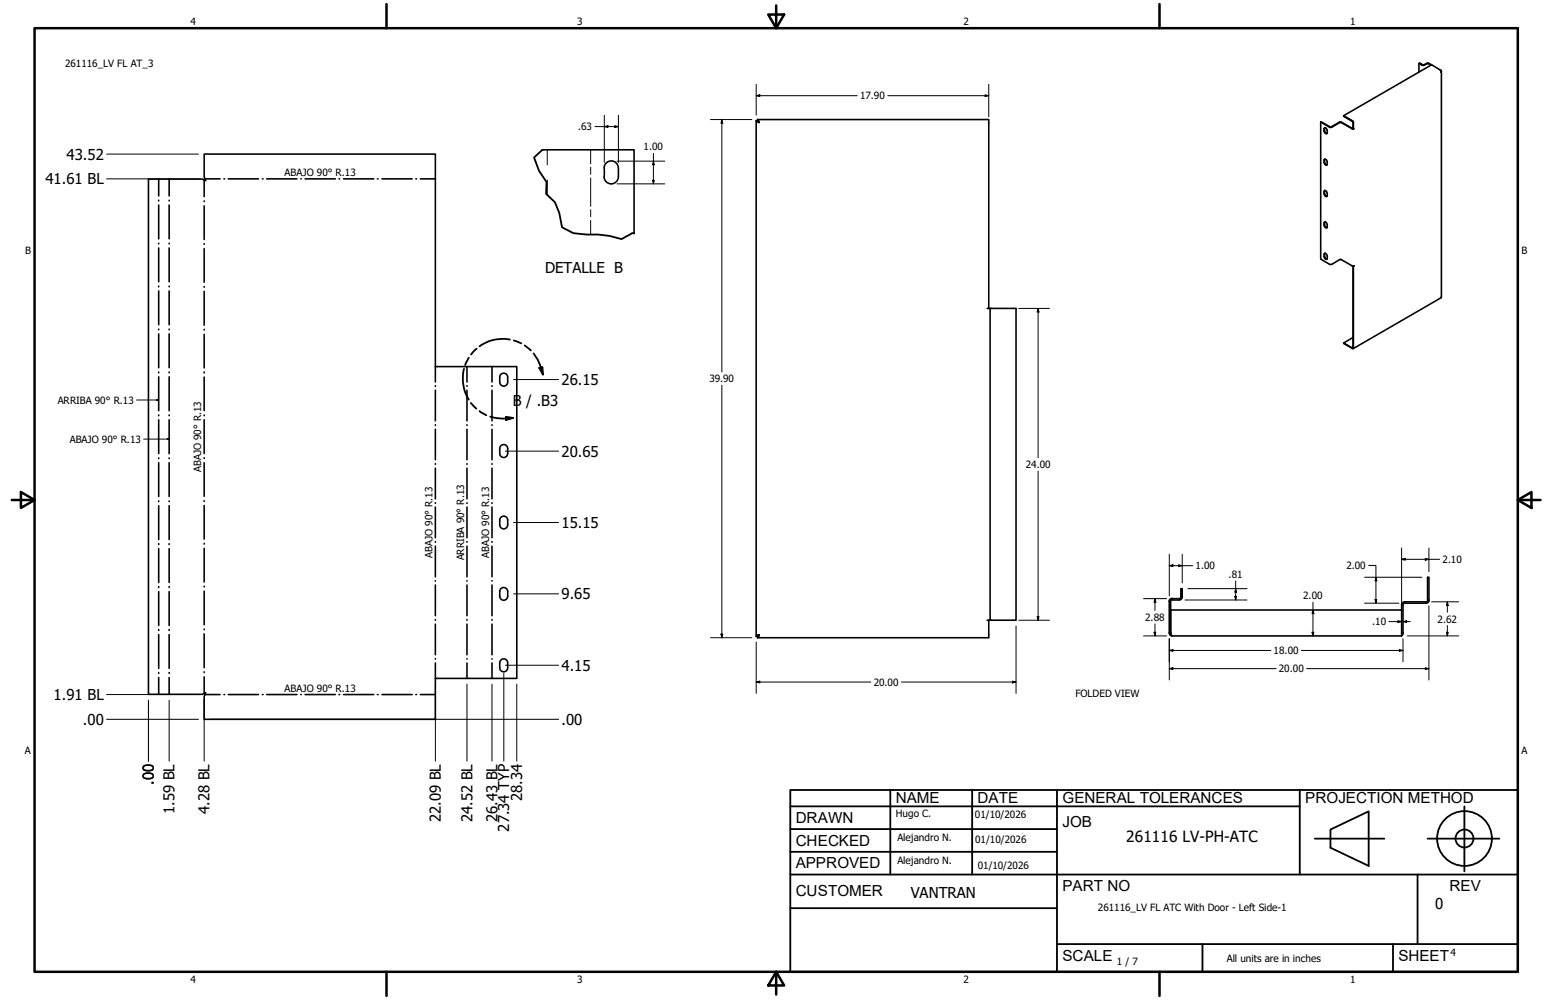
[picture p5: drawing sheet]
<svg xmlns="http://www.w3.org/2000/svg" width="432mm" height="279mm" viewBox="0 0 432 279" stroke-linecap="round" stroke-linejoin="round" font-family="sans-serif">
<!-- layer: GIGA_BendDown -->
<g fill="none" stroke="#000" stroke-width=".44">
<path d="M47.2 50v4.7M47.2 55.9v.2M47.2 57.3v9.4M57 50.2v4.7M57 56.1v.2M57 57.5v9.4M57.3 50h4.2M62.5 50h.2M63.8 50h8.4M73.3 50h.2M74.5 50h8.4M84 50h.1"/>
<path d="M85.2 50h8.5M94.7 50h.2M95.9 50h8.5M105.4 50h.2M106.7 50h8.4M116.1 50h.2M117.4 50h4.2M47.2 67.9v.2M47.2 69.3v9.4M47.2 79.9v.2M57 68.1v.2M57 69.5v9.4"/>
<path d="M47.2 81.3v9.4M47.2 91.9v.2M47.2 93.3v9.4M57 80.1v.2M57 81.4v9.5M57 92v.2M57 93.4v9.4M47.2 103.9v.2M47.2 105.3v9.4M47.2 116v.1M47.2 117.3v9.4M57 103.9v.3"/>
<path d="M57 105.3v9.4M57 116v.1M57 117.3v9.4M121.6 102.4v4.3M121.6 107.8v.1M121.6 109v8.6M121.6 118.7v.2M121.6 120v8.5M137.4 102.4v4.3M137.4 107.8v.1M137.4 109v8.6M137.4 118.7v.2"/>
<path d="M137.4 120v8.5M47.2 128v.1M47.2 129.3v9.4M47.2 140v.1M57 127.9v.2M57 129.3v9.4M57 139.9v.2M121.6 129.5v.2M121.6 130.8v8.6M137.4 129.5v.2M137.4 130.8v8.6M47.2 141.3v9.4"/>
<path d="M47.2 151.9v.2M47.2 153.3v9.5M57 141.2v9.4M57 151.8v.2M57 153.2v9.4M121.6 140.5v.2M121.6 141.7v8.5M121.6 151.3v.2M121.6 152.6v8.6M137.4 140.5v.2M137.4 141.7v8.5M137.4 151.3v.2"/>
<path d="M137.4 152.6v8.6M47.2 163.9v.2M47.2 165.3v9.5M47.2 175.9v.2M47.2 177.3v9.5M57 163.8v.2M57 165.2v9.4M57 175.8v.2M57 177.1v9.5M121.6 162.2v.2M121.6 163.4v8.6M121.6 173.1v.2"/>
<path d="M121.6 174.4v8.5M137.4 162.2v.2M137.4 163.4v8.6M137.4 173.1v.2M137.4 174.4v8.5M47.2 187.9v.3M47.2 189.3v4.7M57 187.7v.2M57 189.1v4.7M57.3 194.1h4.2M62.5 194.1h.2M63.8 194.1h8.4"/>
<path d="M73.3 194.1h.2M74.5 194.1h8.4M84 194.1h.1M85.2 194.1h8.5M94.7 194.1h.2M95.9 194.1h8.5M105.4 194.1h.2M106.7 194.1h8.4M116.1 194.1h.2M117.4 194.1h4.2M121.6 184v.1M121.6 185.2v4.3"/>
<path d="M137.4 184v.1M137.4 185.2v4.3"/>
</g>
<!-- layer: GIGA_BendUp -->
<g fill="none" stroke="#000" stroke-width=".44">
<path d="M44.3 50v4.7M44.3 55.9v.2M44.3 57.3v9.4M44.3 67.9v.2M44.3 69.3v9.4M44.3 79.9v.2M44.3 81.3v9.4M44.3 91.9v.2M44.3 93.3v9.4M44.3 103.9v.2M44.3 105.3v9.4M44.3 116v.1"/>
<path d="M44.3 117.3v9.4M130.4 102.4v4.3M130.4 107.8v.1M130.4 109v8.6M130.4 118.7v.2M130.4 120v8.5M44.3 128v.1M44.3 129.3v9.4M44.3 140v.1M130.4 129.5v.2M130.4 130.8v8.6M44.3 141.3v9.4"/>
<path d="M44.3 151.9v.2M44.3 153.3v9.5M130.4 140.5v.2M130.4 141.7v8.5M130.4 151.3v.2M130.4 152.6v8.6M44.3 163.9v.2M44.3 165.3v9.5M44.3 175.9v.2M44.3 177.3v9.5M130.4 162.2v.2M130.4 163.4v8.6"/>
<path d="M130.4 173.1v.2M130.4 174.4v8.5M44.3 187.9v.3M44.3 189.3v4.7M130.4 184v.1M130.4 185.2v4.3"/>
</g>
<!-- layer: Visible (ANSI) -->
<g fill="none" stroke="#000" stroke-width=".44">
<path d="M396.3 17.7v2.4M399.9 18.1l-1.1-.5-1.2 .6-1.1-.6-.2 .1 1.1 .6 1.3-.6 1 .5M402.3 19.6l.1 .6 .2-.3-.2-.3M402.3 19.6l-2.4-1.5-24.6 14.2M402.3 19.6h.1M402.4 19.6l-.1 .1M402.6 19.9v63.1l-.1 .2-24.5 14.2M211.2 33.8l.8 .4-.4-.4M211.2 33.8h.4M211.2 33.8v144M211.6 33.4l.4 .8-.4-.4M211.6 33.4h64.6v52.8"/>
<path d="M211.6 33.4v.4M368.9 34.1l2.6 1.4 2.6-1.4h.5l3.3 1.8M368.9 34.1l2.6 1.5h.5l2.5-1.4 3.1 1.8h.4M368.9 34.1v38.3l2.6 1.5h.5l2.5-1.4 3.1 1.8h.4M369.9 35.8l.6 .1 .2 .5-.1 .7a.47 .47 0 0 1-.6 .2 .47 .47 0 0 1-.2-.6zM370 35.7v.9l.3 .5 .3 .2M377.9 35.9l-.1-1.9-2.5-1.5v-.2l2.6 1.5 .1 2.3M377.9 35.9l.1 .1M378.2 35.9l-.2 .1M41.5 50h15l1 .5-.5-1v-6.4h64.6v59.3h22.7v87.1h-22.7v11.5h-64.6v-6.4l.5-1.1-1 .5h-15zM151.5 41.8h25.6v23.4M168.7 47a2 2 0 0 1 2-2 2 2 0 0 1 2 2v2.3a2 2 0 0 1-2 2.1 2 2 0 0 1-2-2"/>
<path d="M168.8 47v2.3M369.9 53.3l.6 .1 .2 1.2a.43 .43 0 0 1-.5 .3 .43 .43 0 0 1-.3-.5zM369.9 44.5l.6 .1 .2 1.2a.35 .35 0 0 1-.3 .4 .35 .35 0 0 1-.4-.4l-.2-.3zM370 53.2v1l.6 .7M370 44.4v1l.3 .6h.3M369.9 70.8h.4l.2 .3 .2 1.1a.52 .52 0 0 1-.6 .1 .52 .52 0 0 1-.3-.6zM369.9 62h.2l.4 .3 .2 1.1a.43 .43 0 0 1-.5 .3 .43 .43 0 0 1-.3-.6zM370 70.7v1l.3 .6 .3 .1M370 62v.9l.3 .7h.3M377.9 74.3v22.9h-.2l-2.4-1.4 2.6-1.5M378 74.3l.2-.1-.2 .2M378 74.3v.1"/>
<path d="M378 74.4v23l-2.7-1.6M275.7 86.2h8.1v87.1h-8.1M276.5 86.2v87.1M139.6 105.4a1.11 1.11 0 0 1 1.1-1.1 1.11 1.11 0 0 1 1.1 1.1M139.6 105.4v1.4a1.11 1.11 0 0 0 1.1 1.1 1.11 1.11 0 0 0 1.1-1.1v-1.4M139.6 126.7a1.11 1.11 0 0 0 1.1 1.1 1.11 1.11 0 0 0 1.1-1.1M139.6 126.7v-1.4a1.11 1.11 0 0 1 1.1-1.1 1.11 1.11 0 0 1 1.1 1.1v1.4M139.6 146.7a1.11 1.11 0 0 0 1.1 1.1 1.11 1.11 0 0 0 1.1-1.1M139.6 146.7v-1.4a1.11 1.11 0 0 1 1.1-1.1 1.11 1.11 0 0 1 1.1 1.1v1.4M139.6 165.2v1.4a1.11 1.11 0 0 0 1.1 1.1 1.11 1.11 0 0 0 1.1-1.1v-1.4M139.6 165.3a1.11 1.11 0 0 1 1.1-1.2 1.11 1.11 0 0 1 1.1 1.2M211.2 177.8l.8-.4-.4 .4"/>
<path d="M211.2 177.8h.4M211.6 177.8l.4-.4-.4 .8M211.6 177.8v.4M276.2 173.3v4.9h-64.6M326.6 176.8a.76 .76 0 0 0 .8 .9M326.6 176.8h.4M326.6 168.1v8.7M327 176.8v.3M327 176.8l.4 .9M327 170.4h64.5v7.3h-64.1M327 168.1v8.7M327.4 167.6l-.5 .5"/>
<path d="M327.4 167.2a.86 .86 0 0 0-.9 .9M329.8 166.8l-.5 .5h-1.9M329.8 166.8v-2.3h.4v2.3M330.2 166.8a.86 .86 0 0 1-.9 .8h-1.9M391.9 176.8l-.4 .7M392.3 168.5l-.4 .5v7.8M392.3 168.1a.86 .86 0 0 0-.8 .9v1.4M398.7 167.7v-6.4h.4v6.4M398.8 167.7l-.5 .4h-6M399.2 167.7a.86 .86 0 0 1-.9 .8h-6M139.6 185.2v1.4a1.11 1.11 0 0 0 1.1 1.1 1.11 1.11 0 0 0 1.1-1.1v-1.4M139.6 185.2a1.11 1.11 0 0 1 1.1-1.1 1.11 1.11 0 0 1 1.1 1.1"/>
</g>
<g fill="#000">
<circle cx="211.6" cy="33.8" r=".22"/>
<circle cx="211.6" cy="177.8" r=".22"/>
</g>
<!-- layer: Break Line (ANSI)-1 -->
<path d="M151.5 41.8l-2.3 2.2 1.4 3.8 2.1 3.1-.2 3.3 2.5 2.3 1.2 3 .8 4 3.1 1.7 3.7 .3h3.3l3.1 .4 3.4 .9 3-1.6h.5" fill="none" stroke="#000" stroke-width=".51"/>
<!-- layer: Bend Centerline (ANSI)-1 -->
<path d="M152.8 41.8v4.2M152.8 50.3v4.2M165 41.8v4M165 46.7v2M165 49.7v8M165 58.6v2M165 61.6v3.9" fill="none" stroke="#000" stroke-width=".28"/>
<!-- layer: Contorno de detalle (ANSI) -->
<path d="M130.9 99.9l-1 2.1M133.1 97.4l-1.5 1.7M142.4 94.9a10.9 10.9 0 0 0-8.5 1.9M143.5 95.1l2.1 .8M146.6 96.5l1.7 1.4M149 98.7l1.2 1.8 1.4 4.1M129.6 103.1a11.3 11.3 0 0 0 1.3 8.5M131.5 112.6l1.5 1.6M133.9 114.9l1.9 1.1M136.9 116.4l3.6 .6 2.8-.2M141.3 116.5l2 .3-1.9 .5zM150.6 102.8l.9-.2 .1 2z" fill="none" stroke="#000" stroke-width=".51"/>
<path d="M141.3 116.5l2 .3-1.9 .5zM150.6 102.8l.9-.2 .1 2z" fill="#000"/>
<!-- layer: Borde (ANSI) -->
<g fill="none" stroke="#000" stroke-width=".7">
<path d="M9.7 7.9h414.2v263.6h-414.2zM107.9 1.1v6.8M214.6 4.1h4.4l-2.2 3.8zM216.8 1.5v6.4M323.8 1.1v6.8M3.3 139.7h6.4M5.8 137.5l3.9 2.2-3.9 2.2zM423.9 139.7l3.8-2.2v4.4zM423.9 139.7h6.4M107.9 271.5v6.8M216.8 271.5l2.2 3.8h-4.4zM216.8 271.5v6.4"/>
<path d="M323.8 271.5v6.8"/>
</g>
<!-- layer: Title (ANSI)-1 -->
<g fill="none" stroke="#000" stroke-width=".51">
<path d="M220.7 220.7h203.2v50.8h-203.2zM220.7 225.3h142.3M220.7 231.6h74.5M220.7 238h74.5M248.7 220.7v23.6M271.5 220.7v23.6M295.2 220.7v50.8M363 220.7v23.6M367.2 234.3h19.5M371.6 231.8l10.7-5.1v15.2l-10.7-5zM398.7 234.3h20.1M409 225.3v18.2"/>
<path d="M220.7 244.3h203.2M220.7 253.7h74.5M395.9 244.3v19.5M295.2 263.8h128.7M335.9 263.8v7.7M389.1 263.8v7.7"/>
<circle cx="409" cy="234.3" r="7.7"/>
<circle cx="409" cy="234.3" r="2.51"/>
</g>
<!-- layer: Cota (ANSI) -->
<g fill="none" stroke="#000" stroke-width=".28">
<path d="M166.2 35.4h6.5M168.8 35.4l1-.3v.5zM168.8 32.2v13.2M171.7 35.1l1 .3-1 .2zM172.7 32.2v13.2M198.4 33.4h11.6M201.6 33.4l.3 1h-.5zM201.6 33.4v70.5M211.2 26.7l1-.2v.5zM211.2 26.7h28.2M211.2 23.6v8.6M248 26.7h28.2"/>
<path d="M275.1 26.5l1.1 .2-1.1 .3zM276.2 23.6v9M29.8 50h25.9M29.8 43.1h25.6M172.3 51.4h13.4M172.3 45h13.4M182.2 50.4h.6l-.3 1zM182.5 45l.3 1h-.6zM182.5 42.9v8.5M284.5 86.2h8.6M289.9 86.2l.3 1h-.5zM289.9 86.2v41.7"/>
<path d="M143.4 106h12.6M201.6 107.6v70.6M141.2 126h14.8M289.9 131.6v41.7M143.4 146h12.6M326.6 158.1l1-.3v.5zM326.6 154.9v11.6M326.6 158.1h6.5M329.2 157.8l1 .3-1 .2zM330.2 154.9v8M382.3 158h2v10.5M391.5 156.3l1-.3v.5z"/>
<path d="M391.5 156.3h10.6M391.5 153.1v15.7M398.1 156l1 .3-1 .2zM399.1 153.1v6.6M143.4 165.9h12.6M198.4 178.2h11.6M201.4 177.2h.5l-.3 1zM211.2 179.4v14.3M283.8 174.9v18.8M284.5 173.3h8.6M289.7 172.3h.5l-.3 1zM319.4 177.7h6.4"/>
<path d="M319.4 167.3h6.4M322.3 176.7h.5l-.2 1zM322.6 167.3l.2 1h-.5zM322.6 167.3v3.3M322.6 174.3v3.4M326.6 178.4v11.6M331 167.6h17.3M331.8 164.5h16.5M344.9 166.6h.5l-.3 1zM345.1 164.5l.3 1h-.5zM345.1 162.3v5.3M366.5 176.7h.5l-.3 1z"/>
<path d="M366.7 170.4l.3 1h-.5zM366.7 168.3v9.4M381.1 168.5h9.6M381.1 161.3h16M384 167.5h.6l-.3 1zM384.3 161.3l.3 1h-.6zM387.9 173.7h3.6M390.5 173.4l1 .3-1 .2zM391.9 173.7l1-.3v.5zM391.9 178.4v6.5M391.9 173.7h2M393.1 177.7h14.3"/>
<path d="M399.1 169.3v20.7M399.9 168.1h7.5M404 176.7h.5l-.3 1zM404.2 168.1l.3 1.1h-.5zM404.2 168.1v3M404.2 174.8v2.9M29.8 194.1h25.9M41.5 195.6v17.1M47.2 195.6v17.1M57 195.4v17.3M121.6 191.1v21.6M130.4 191.1v21.6"/>
<path d="M137.4 191.1v21.6M140.7 188.2v24.5M141.2 185.9h14.8M144.3 191.1v21.6M211.2 190.6l1-.3v.5zM211.2 190.6h32M251.8 190.6h32M282.8 190.3l1 .3-1 .2zM326.6 186.8l1-.2v.5zM326.6 181.7l1-.2v.5zM326.6 186.8h29.8M326.6 181.7h28.4"/>
<path d="M363.5 181.7h28.4M364.9 186.8h34.2M390.8 181.5l1.1 .2-1.1 .3zM398.1 186.6l1 .2-1 .3zM29.8 201h25.6M58.7 201h97.3"/>
</g>
<g fill="#000">
<path d="M168.8 35.4l1-.3v.5zM171.7 35.1l1 .3-1 .2zM201.6 33.4l.3 1h-.5zM211.2 26.7l1-.2v.5zM275.1 26.5l1.1 .2-1.1 .3zM182.2 50.4h.6l-.3 1zM182.5 45l.3 1h-.6zM289.9 86.2l.3 1h-.5zM326.6 158.1l1-.3v.5zM329.2 157.8l1 .3-1 .2zM391.5 156.3l1-.3v.5zM398.1 156l1 .3-1 .2z"/>
<path d="M201.4 177.2h.5l-.3 1zM289.7 172.3h.5l-.3 1zM322.3 176.7h.5l-.2 1zM322.6 167.3l.2 1h-.5zM344.9 166.6h.5l-.3 1zM345.1 164.5l.3 1h-.5zM366.5 176.7h.5l-.3 1zM366.7 170.4l.3 1h-.5zM384 167.5h.6l-.3 1zM384.3 161.3l.3 1h-.6zM390.5 173.4l1 .3-1 .2zM391.9 173.7l1-.3v.5z"/>
<path d="M404 176.7h.5l-.3 1zM404.2 168.1l.3 1.1h-.5zM211.2 190.6l1-.3v.5zM282.8 190.3l1 .3-1 .2zM326.6 186.8l1-.2v.5zM326.6 181.7l1-.2v.5zM390.8 181.5l1.1 .2-1.1 .3zM398.1 186.6l1 .2-1 .3z"/>
</g>
<path d="M38.2 111.8h6.1M43.8 111.6l.5 .2-.5 .1zM40.1 122.7h7.1M46.7 122.6l.5 .1-.5 .1z" fill="none" stroke="#000" stroke-width=".28"/>
<path d="M43.8 111.6l.5 .2-.5 .1zM46.7 122.6l.5 .1-.5 .1z" fill="#000"/>
<g font-size="4.3">
<text x="250.2" y="224.2">NAME</text>
<text x="273" y="224.2">DATE</text>
<text x="296.7" y="224.3">GENERAL TOLERANCES</text>
<text x="364.6" y="224.3">PROJECTION METHOD</text>
<text x="222.2" y="229.9">DRAWN</text>
<text x="296.7" y="230.9">JOB</text>
<text x="222.2" y="236.3">CHECKED</text>
<text x="314.6" y="235.1">261116 LV-PH-ATC</text>
<text x="222.2" y="242.6">APPROVED</text>
<text x="222.2" y="250.3">CUSTOMER</text>
<text x="296.7" y="249">PART NO</text>
<text x="404.8" y="248.9">REV</text>
<text x="296.7" y="268.4">SCALE</text>
<text x="390.6" y="268.4">SHEET</text>
</g>
<g font-size="4.2">
<text x="18.6" y="44.6">43.52</text>
<text x="12.7" y="51.5">41.61 BL</text>
<text x="152.3" y="76.4">DETALLE B</text>
<text x="156.8" y="107.6">26.15</text>
<text x="143.2" y="113.4">B / .B3</text>
<text x="156.8" y="127.6">20.65</text>
<text x="156.8" y="147.4">15.15</text>
<text x="156.8" y="167.4">9.65</text>
<text x="156.8" y="187.4">4.15</text>
<text x="15" y="195.6">1.91 BL</text>
<text x="23.2" y="202.5">.00</text>
<text x="156.8" y="202.5">.00</text>
<text x="43" y="219.3" transform="rotate(-90 43 219.3)">.00</text>
<text x="48.8" y="227.5" transform="rotate(-90 48.8 227.5)">1.59 BL</text>
<text x="58.5" y="227.5" transform="rotate(-90 58.5 227.5)">4.28 BL</text>
<text x="145.9" y="223.9" transform="rotate(-90 145.9 223.9)">28.34</text>
<text x="123.1" y="229.7" transform="rotate(-90 123.1 229.7)">22.09 BL</text>
<text x="132" y="229.7" transform="rotate(-90 132 229.7)">24.52 BL</text>
<text x="138.9" y="229.7" transform="rotate(-90 138.9 229.7)">26.43 BL</text>
<text x="142.2" y="232.3" transform="rotate(-90 142.2 232.3)">27.34 TYP</text>
<text x="254.4" y="250.8">VANTRAN</text>
<text x="400.9" y="254">0</text>
</g>
<g font-size="2.8">
<text x="53.2" y="6.9">4</text>
<text x="161.2" y="6.9">3</text>
<text x="269.1" y="6.9">2</text>
<text x="377.1" y="6.9">1</text>
<text x="18.2" y="18.7">261116_LV FL AT_3</text>
<text x="240.2" y="27.7">17.90</text>
<text x="161.5" y="36.4">.63</text>
<text x="179.8" y="42">1.00</text>
<text x="79.5" y="49.1">ABAJO 90° R.13</text>
<text x="7" y="70.9">B</text>
<text x="424.9" y="70.9">B</text>
<text x="198.1" y="106.8">39.90</text>
<text x="16.1" y="112.8">ARRIBA 90° R.13</text>
<text x="19.5" y="123.7">ABAJO 90° R.13</text>
<text x="56.2" y="132" transform="rotate(-90 56.2 132)">ABAJO 90° R.13</text>
<text x="286.5" y="130.7">24.00</text>
<text x="120.8" y="155.9" transform="rotate(-90 120.8 155.9)">ABAJO 90° R.13</text>
<text x="136.6" y="155.9" transform="rotate(-90 136.6 155.9)">ABAJO 90° R.13</text>
<text x="129.6" y="156.6" transform="rotate(-90 129.6 156.6)">ARRIBA 90° R.13</text>
<text x="333.9" y="159.1">1.00</text>
<text x="343.2" y="161.5">.81</text>
<text x="376" y="159">2.00</text>
<text x="402.9" y="157.3">2.10</text>
<text x="364" y="167.4">2.00</text>
<text x="319.8" y="173.5">2.88</text>
<text x="401.5" y="173.9">2.62</text>
<text x="383.3" y="174.7">.10</text>
<text x="355.7" y="182.8">18.00</text>
<text x="244" y="191.6">20.00</text>
<text x="357.2" y="187.8">20.00</text>
<text x="79.5" y="193.2">ABAJO 90° R.13</text>
<text x="300.4" y="194.8">FOLDED VIEW</text>
<text x="6.9" y="210.6">A</text>
<text x="424.9" y="210.6">A</text>
<text x="250.2" y="228.3">Hugo C.</text>
<text x="272.3" y="228.4">01/10/2026</text>
<text x="250.6" y="234.9">Alejandro N.</text>
<text x="272.4" y="235.6">01/10/2026</text>
<text x="250.6" y="241.5">Alejandro N.</text>
<text x="273.1" y="242.8">01/10/2026</text>
<text x="306.6" y="254.5">261116_LV FL ATC With Door - Left Side-1</text>
<text x="312" y="269.7">1 / 7</text>
<text x="342.6" y="268.7">All units are in inches</text>
<text x="405.1" y="267.1">4</text>
<text x="53.2" y="274.6">4</text>
<text x="161.2" y="274.6">3</text>
<text x="269.1" y="274.6">2</text>
<text x="377.1" y="274.6">1</text>
</g>
</svg>
